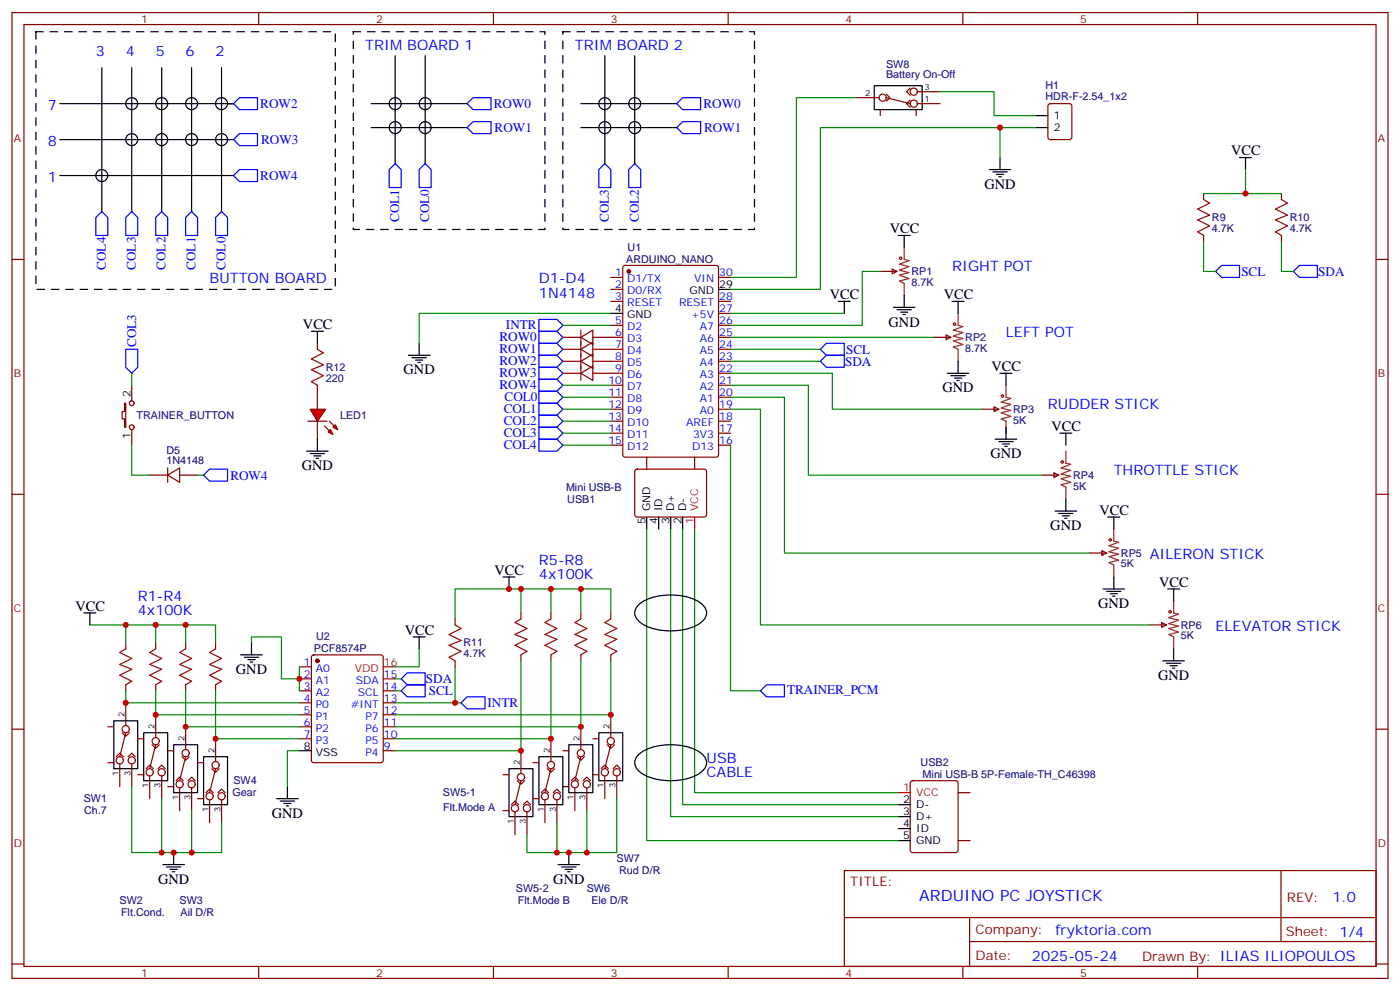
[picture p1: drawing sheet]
<svg xmlns="http://www.w3.org/2000/svg" width="412mm" height="292mm" viewBox="0 0 412 292" stroke-linecap="round" stroke-linejoin="round" font-family="sans-serif">
<g fill="none" stroke="#870000" stroke-width=".35">
<path d="M3.5 3.7h405.4v284.3h-405.4zM7.1 7.2h398.2v277.3h-398.2zM76.2 3.7v3.5M145.3 3.7v3.5M214.5 3.7v3.5M283.6 3.7v3.5M352.8 3.7v3.5M252.2 28.8h6.7M259.3 32.3v1.7M261.1 27.7l1 1.1-1 1M261.1 28.8l7 1.7M268.1 25.9l-1 1.1 1 1"/>
<path d="M268.1 29.5l-1 1 1 1.1M269.9 32.3v1.7M270.2 27h6.7M270.2 30.5h6.7M308.9 30.7l.5-.2h5.6l.7 .4v9.5l-.4 .6-5.9 .1-.7-.5v-9.4zM354.5 57v1.7M377.5 57v1.7M3.5 76.4h3.6M183.7 78.3l.4-.2h26.9l.6 .5 .1 55.3-.5 .6-27.1 .1-.6-.5-.1-55.3zM259.3 79.9h4.9M262.8 79.2l1.4 .7-1.4 .7zM354.5 69.3v1.8"/>
<path d="M377.5 69.3v1.8M405.3 76.4h3.6M165.8 99.3h5.3M171.1 99.3l3.5-2.1v4.2zM171.1 97.2v14.8M174.6 99.3h8.8M179.9 81.7h3.5M179.9 85.2h3.5M179.9 88.7h3.5M179.9 95.8h3.5M211.7 81.7h3.5M211.7 88.7h3.5"/>
<path d="M211.7 95.8h3.5M211.7 99.3h3.5M211.7 92.3h3.5M275.2 99.3h4.9M278.7 98.6l1.4 .7-1.4 .7zM36.7 118.7h.3v7.1h-.3v-2.5h-.7v-2.1h.7zM38.8 113.4v4.6M93.5 101.1v1.7M93.5 113.4v1.8M165.8 102.8h5.3M165.8 106.4h5.3M165.8 109.9h5.3"/>
<path d="M171.1 102.8l3.5-2.1v4.3zM171.1 106.4l3.5-2.2v4.3zM171.1 109.9l3.5-2.1v4.2zM174.6 102.8h8.8M174.6 106.4h8.8M174.6 109.9h8.8M179.9 113.4h3.5M179.9 116.9h3.5M211.7 102.8h3.5M211.7 106.4h3.5M211.7 109.9h3.5M211.7 113.4h3.5"/>
<path d="M211.7 116.9h3.5M292.8 119.8l1.4 .7-1.4 .7zM38.8 126.5v4.6M44.1 139.9h5.3M49.4 139.9l3.5-2.1v4.2zM49.4 137.8v4.2M52.9 139.9h5.3M179.9 120.5h3.5M179.9 124h3.5M179.9 127.5h3.5M179.9 131.1h3.5M187.2 138.3l.5-.2 20 .1 .4 .6v13l-.7 .4h-20l-.4-.7v-12.7z"/>
<path d="M190.5 134.6v3.5M204.6 134.6v3.5M211.7 120.5h3.5M211.7 124h3.5M211.7 127.5h3.5M211.7 131.1h3.5M289.3 120.5h4.9M306.9 139.9h5M310.4 139.2l1.5 .7-1.5 .7zM3.5 145.5h3.6M405.3 145.5h3.6M321 162.8h5"/>
<path d="M324.6 162.1l1.4 .7-1.4 .7zM37 189.3v1.7M45.9 189.3v1.7M54.7 189.3v1.7M63.5 189.3v1.7M88.2 196.3h3.5M88.2 199.8h3.5M92 193l.4-.2h19.8l.6 .4 .1 30.6-.5 .7h-20l-.6-.4-.1-30.6zM112.9 199.8h3.5M153.5 180.4v1.8M153.5 192.8v1.8M162.3 180.4v1.8"/>
<path d="M162.3 192.8v1.8M171.1 180.4v1.8M171.1 192.8v1.8M179.9 180.4v1.8M179.9 192.8v1.8M338.7 184h4.9M342.2 183.3l1.4 .7-1.4 .7zM3.5 214.7h3.6M31.7 214h1.8M36 215.7l1 1.1 1.1-1.1M37 201.6v1.8M37 206.9v6.7"/>
<path d="M37 215.7l-1.7 7.1M40.6 217.5h1.7M44.8 219.3l1.1 1 1-1M45.9 201.6v1.8M45.9 210.4v6.7M45.9 219.3l-1.8 7M54.7 201.6v1.8M54.7 214v6.7M63.5 201.6v1.8M63.5 217.5v6.7M88.2 203.4h3.5M88.2 206.9h3.5"/>
<path d="M88.2 210.4h3.5M88.2 214h3.5M88.2 217.5h3.5M112.9 203.4h3.5M112.9 206.9h3.5M112.9 210.4h3.5M112.9 214h3.5M112.9 217.5h3.5M162.3 217.5v6.7M171.1 214v6.7M174.6 217.5h1.8M178.9 219.3l1 1 1.1-1"/>
<path d="M179.9 210.4v6.7M179.9 219.3l-1.7 7M405.3 214.7h3.6M31.7 224.5h1.8M34.2 222.8l1.1-1.1 1 1.1M35.3 224.9v6.7M37.7 222.8l1.1-1.1 1.1 1.1M38.8 224.9v6.7M40.6 228.1h1.7M43 226.3l1.1-1.1 1.1 1.1M44.1 228.4v6.7M46.6 226.3l1-1.1 1.1 1.1"/>
<path d="M47.6 228.4v6.7M49.4 221h1.8M49.4 231.6h1.8M51.9 229.8l1-1 1.1 1M52.9 232v6.7M53.6 222.8l1.1 1 1-1M54.7 222.8l-1.8 7M55.4 229.8l1-1 1.1 1M56.4 232v6.7M58.2 224.5h1.8M58.2 235.1h1.8M60.7 233.4l1-1.1 1.1 1.1"/>
<path d="M61.7 235.5v6.7M62.4 226.3l1.1 1.1 1.1-1.1M63.5 226.3l-1.8 7.1M64.2 233.4l1.1-1.1 1 1.1M65.3 235.5v6.7M112.9 221h3.5M148.2 228.1h1.7M148.2 238.7h1.7M150.6 236.9l1.1-1.1 1.1 1.1M151.7 239v6.7M152.4 229.8l1.1 1.1 1-1.1M153.5 221v6.7"/>
<path d="M153.5 229.8l-1.8 7.1M154.2 236.9l1-1.1 1.1 1.1M155.2 239v6.7M157 224.5h1.7M157 235.1h1.7M159.5 233.4l1-1.1 1.1 1.1M160.5 235.5v6.7M161.2 226.3l1.1 1.1 1-1.1M162.3 226.3l-1.8 7.1M163 233.4l1-1.1 1.1 1.1M164 235.5v6.7M165.8 221h1.8"/>
<path d="M165.8 231.6h1.8M168.3 229.8l1-1 1.1 1M169.3 232v6.7M170 222.8l1.1 1 1.1-1M171.1 222.8l-1.8 7M171.8 229.8l1.1-1 1 1M172.9 232v6.7M174.6 228.1h1.8M177.1 226.3l1.1-1.1 1 1.1M178.2 228.4v6.7M180.6 226.3l1.1-1.1 1 1.1M181.7 228.4v6.7"/>
<path d="M268.3 230l.5-.2h12.7l.7 .5v20l-.4 .6-13 .1-.6-.5-.1-20zM282.2 233.4h3.6M248.7 256.3h156.6v28.2h-156.6zM282.2 247.5h3.6M377.3 256.3v20.9M248.7 270.1h156.5M285.6 277.2h119.6M285.6 270.1v14.2M3.5 283.8h3.6M76.2 284.5v3.5M145.3 284.5v3.5M214.5 284.5v3.5"/>
<path d="M283.6 284.5v3.5M352.8 284.5v3.5M405.3 283.8h3.6"/>
<circle cx="260" cy="28.8" r="1.06"/>
<circle cx="269.2" cy="27" r="1.06"/>
<circle cx="269.2" cy="30.5" r="1.06"/>
<circle cx="38.8" cy="118.7" r=".71"/>
<circle cx="38.8" cy="125.8" r=".71"/>
<circle cx="37" cy="214.7" r="1.06"/>
<circle cx="45.9" cy="218.2" r="1.06"/>
<circle cx="179.9" cy="218.2" r="1.06"/>
<circle cx="35.3" cy="223.8" r="1.06"/>
<circle cx="38.8" cy="223.8" r="1.06"/>
<circle cx="44.1" cy="227.4" r="1.06"/>
<circle cx="47.6" cy="227.4" r="1.06"/>
<circle cx="52.9" cy="230.9" r="1.06"/>
<circle cx="54.7" cy="221.7" r="1.06"/>
<circle cx="56.4" cy="230.9" r="1.06"/>
<circle cx="61.7" cy="234.4" r="1.06"/>
<circle cx="63.5" cy="225.2" r="1.06"/>
<circle cx="65.3" cy="234.4" r="1.06"/>
<circle cx="151.7" cy="237.9" r="1.06"/>
<circle cx="153.5" cy="228.8" r="1.06"/>
<circle cx="155.2" cy="237.9" r="1.06"/>
<circle cx="160.5" cy="234.4" r="1.06"/>
<circle cx="162.3" cy="225.2" r="1.06"/>
<circle cx="164" cy="234.4" r="1.06"/>
<circle cx="169.3" cy="230.9" r="1.06"/>
<circle cx="171.1" cy="221.7" r="1.06"/>
<circle cx="172.9" cy="230.9" r="1.06"/>
<circle cx="178.2" cy="227.4" r="1.06"/>
<circle cx="181.7" cy="227.4" r="1.06"/>
</g>
<g fill="#870000" stroke="#870000" stroke-width=".35">
<circle cx="185.2" cy="79.9" r=".53"/>
<circle cx="93.5" cy="194.6" r=".53"/>
</g>
<g fill="none" stroke="#000" stroke-width=".35">
<path d="M30 19.9v42.4M38.8 19.9v42.4M47.6 19.9v42.4M56.4 19.9v42.4M65.3 19.9v42.4M116.4 16.4v31.8M125.2 16.4v31.8M178.2 16.4v31.8M187 16.4v31.8M17.6 30.5h51.2h-1.8M109.4 37.6h28.2M109.4 30.5h28.2"/>
<path d="M171.1 37.6h28.2M171.1 30.5h28.2M257.5 25.2h14.1v7.1h-14.1zM305.2 37.6h3.5M305.2 34h3.5M17.6 41.1h51.2M17.6 51.7h51.2M291.4 49.9h6.3M292.5 50.6h4.2M293.5 51.3h2.1M294.2 52h.7M294.6 46.4v3.5"/>
<path d="M365.1 46.4h3.6M366.9 46.4v3.5M264.6 69.3h3.5M266.3 69.3v3.5M91.7 97.5h3.5M93.5 97.5v3.6M179.9 92.3h3.5M211.7 85.2h3.5M246.9 88.7h3.6M248.7 88.7v3.6M263.2 90.5h6.3M264.2 91.2h4.3"/>
<path d="M265.3 91.9h2.1M266 92.6h.7M266.3 87v3.5M280.5 88.7h3.5M282.2 88.7v3.6M120.3 104.6h6.3M121.4 105.3h4.2M122.4 106h2.1M123.1 106.7h.7M123.5 101.1v3.5M279 109.9h6.4M280.1 110.6h4.2"/>
<path d="M281.2 111.3h2.1M281.9 112h.7M282.2 106.4v3.5M294.6 109.9h3.5M296.3 109.9v3.5M293.2 129.3h6.3M294.2 130h4.2M295.3 130.7h2.1M296 131.4h.7M296.3 125.8v3.5M312.2 127.5h3.5M314 127.5v3.6"/>
<path d="M190.5 152.2v3.6M194 152.2v3.6M197.6 152.2v3.6M201.1 152.2v3.6M310.8 150.5h6.3M311.9 151.2h4.2M312.9 151.9h2.1M313.6 152.6h.7M314 146.9v3.6M326.3 152.2h3.5M328.1 152.2v3.6M148.2 169.9h3.5"/>
<path d="M149.9 169.9v3.5M187.8 178.4a14.3 14.3 0 0 1 11.2-3.2 12.4 12.4 0 0 1 8.3 3.2 3.3 3.3 0 0 1-1.4 5.3 18.1 18.1 0 0 1-16.7 0 3.3 3.3 0 0 1-1.4-5.3zM324.9 173.4h6.4M326 174.1h4.2M327 174.8h2.1M327.7 175.5h.7M328.1 169.9v3.5M344 173.4h3.5M345.7 173.4v3.5M24.7 180.4h3.5M26.5 180.4v3.6M70.9 192.8h6.4"/>
<path d="M72 193.5h4.2M73 194.2h2.1M73.7 194.9h.7M74.1 189.3v3.5M121.7 187.5h3.5M123.5 187.5v3.5M342.5 194.6h6.4M343.6 195.3h4.2M344.7 196h2.1M345.4 196.7h.7M345.7 191v3.6M33.5 212.2h7.1v14.1h-7.1z"/>
<path d="M42.3 215.7h7.1v14.1h-7.1zM51.2 219.3h7v14.1h-7zM167.6 219.3h7v14.1h-7zM176.4 215.7h7v14.1h-7zM60 222.8h7v14.1h-7zM81.5 235.1h6.3M82.5 235.8h4.3M83.6 236.5h2.1M84.3 237.2h.7M84.7 231.6v3.5M88.2 221h3.5M149.9 226.3h7.1v14.1h-7.1z"/>
<path d="M158.7 222.8h7.1v14.1h-7.1zM187.8 222.5a14.3 14.3 0 0 1 11.2-3.2 12.4 12.4 0 0 1 8.3 3.2 3.3 3.3 0 0 1-1.4 5.3 18.1 18.1 0 0 1-16.7 0 3.3 3.3 0 0 1-1.4-5.3zM264.6 236.9h3.5M48 254.5h6.3M49 255.2h4.3M50.1 255.9h2.1M50.8 256.6h.7M51.2 251v3.5M164.4 254.5h6.3M165.5 255.2h4.2M166.5 255.9h2.1M167.2 256.6h.7"/>
<path d="M167.6 251v3.5M264.6 240.4h3.5M264.6 243.9h3.5M264.6 247.5h3.5"/>
<circle cx="38.8" cy="30.5" r="1.76"/>
<circle cx="47.6" cy="30.5" r="1.76"/>
<circle cx="56.4" cy="30.5" r="1.76"/>
<circle cx="65.3" cy="30.5" r="1.76"/>
<circle cx="116.4" cy="30.5" r="1.76"/>
<circle cx="116.4" cy="37.6" r="1.76"/>
<circle cx="125.2" cy="37.6" r="1.76"/>
<circle cx="125.2" cy="30.5" r="1.76"/>
<circle cx="178.2" cy="37.6" r="1.76"/>
<circle cx="178.2" cy="30.5" r="1.76"/>
<circle cx="187" cy="37.6" r="1.76"/>
<circle cx="187" cy="30.5" r="1.76"/>
<circle cx="30" cy="51.7" r="1.76"/>
<circle cx="38.8" cy="41.1" r="1.76"/>
<circle cx="47.6" cy="41.1" r="1.76"/>
<circle cx="56.4" cy="41.1" r="1.76"/>
<circle cx="65.3" cy="41.1" r="1.76"/>
</g>
<g fill="none" stroke="#a10000" stroke-width=".35">
<path d="M354.5 58.7l1.8 1.1-3.5 1.8 3.5 1.7-3.5 1.4 3.5 1.8-3.5 1.8 1.7 1M377.5 58.7l1.7 1.1-3.5 1.8 3.5 1.7-3.5 1.4 3.5 1.8-3.5 1.8 1.8 1M93.5 102.8l1.7 1.1-3.5 1.8 3.5 1.7-3.5 1.4 3.5 1.8-3.5 1.8 1.8 1M37 191l-1.7 1.1 3.5 1.8-3.5 1.7 3.5 1.4-3.5 1.8 3.5 1.8-1.8 1M45.9 191l-1.8 1.1 3.5 1.8-3.5 1.7 3.5 1.4-3.5 1.8 3.5 1.8-1.7 1M54.7 191l-1.8 1.1 3.5 1.8-3.5 1.7 3.5 1.4-3.5 1.8 3.5 1.8-1.7 1M63.5 191l-1.8 1.1 3.6 1.8-3.6 1.7 3.6 1.4-3.6 1.8 3.6 1.8-1.8 1M153.5 182.2l-1.8 1.1 3.5 1.7-3.5 1.8 3.5 1.4-3.5 1.8 3.5 1.7-1.7 1.1M162.3 182.2l-1.8 1.1 3.5 1.7-3.5 1.8 3.5 1.4-3.5 1.8 3.5 1.7-1.7 1.1M171.1 182.2l-1.8 1.1 3.6 1.7-3.6 1.8 3.6 1.4-3.6 1.8 3.6 1.7-1.8 1.1M179.9 182.2l-1.7 1.1 3.5 1.7-3.5 1.8 3.5 1.4-3.5 1.8 3.5 1.7-1.8 1.1"/>
<circle cx="265.3" cy="76" r=".35"/>
<circle cx="281.2" cy="95.4" r=".35"/>
<circle cx="295.3" cy="116.6" r=".35"/>
<circle cx="312.9" cy="136" r=".35"/>
<circle cx="327" cy="158.9" r=".35"/>
<circle cx="344.7" cy="180.1" r=".35"/>
</g>
<path d="M266.3 72.8v3.6l1.5 .3-2.9 1.1 2.9 .7-2.9 1.1 2.9 .7-2.9 .7 2.9 1-2.9 .7 1.4 .7v3.6M282.2 92.3v3.5l1.4 .3-2.8 1.1 2.8 .7-2.8 1.1 2.8 .7-2.8 .7 2.8 1-2.8 .7 1.4 .7v3.6M296.3 113.4v3.5l1.4 .4-2.8 1.1 2.8 .7-2.8 1 2.8 .7-2.8 .7 2.8 1.1-2.8 .7 1.4 .7v3.5M314 132.8v3.5l1.4 .4-2.8 1.1 2.8 .7-2.8 1 2.8 .7-2.8 .7 2.8 1.1-2.8 .7 1.4 .7v3.5M328.1 155.8v3.5l1.4 .3-2.8 1.1 2.8 .7-2.8 1.1 2.8 .7-2.8 .7 2.8 1-2.8 .7 1.4 .7v3.6M345.7 176.9v3.5l1.4 .4-2.8 1.1 2.8 .7-2.8 1 2.8 .7-2.8 .7 2.8 1.1-2.8 .7 1.4 .7v3.5" fill="none" stroke="#8c2424" stroke-width=".35"/>
<g fill="none" stroke="#008700" stroke-width=".35">
<path d="M252.2 28.8h-17.6v52.9h-19.4M276.9 27h15.9v7h12.4M294.6 37.6v8.8M305.2 37.6h-63.5v47.6h-26.5M354.5 57h23M366.9 49.9v7.1M259.3 79.9h-5.3v15.9h-38.8M354.5 71.1v8.8h3.6M377.5 71.1v8.8h3.5M165.8 95.8h14.1M179.9 92.3h-56.4v8.8M215.2 92.3h33.5"/>
<path d="M215.2 99.3h60M38.8 109.9v3.5M165.8 116.9h14.1M165.8 113.4h14.1M215.2 116.9h15.9v45.9h89.9M215.2 113.4h22.9v26.5h68.8M215.2 109.9h30v10.6h44.1M215.2 106.4h26.5M215.2 102.8h26.5M38.8 131.1v8.8h5.3M58.2 139.9h1.8M165.8 120.5h14.1"/>
<path d="M165.8 124h14.1M165.8 127.5h14.1M165.8 131.1h14.1M215.2 131.1v72.3h8.8M215.2 120.5h8.8v63.5h114.7M190.5 155.8v91.7h74.1M197.6 155.8v84.6h67M201.1 155.8v81.1h63.5M204.6 155.8v77.6h60M153.5 173.4v7M162.3 173.4v7M171.1 173.4v7"/>
<path d="M26.5 184h37v5.3M37 184v5.3M45.9 184v5.3M54.7 184v5.3M74.1 189.3v-1.8h8.8v12.3h5.3M88.2 196.3v7.1M116.4 199.8h1.8M123.5 191v5.3h-7.1M134.1 196.3v10.6h-17.7M153.5 194.6v26.4h-37.1M162.3 194.6v22.9h-45.9M171.1 194.6v19.4h-54.7"/>
<path d="M179.9 180.4v-7h-45.8v8.8M179.9 194.6v15.8h-63.5M37 203.4v3.5h51.2M45.9 203.4v7h42.3M54.7 203.4v10.6h33.5M63.5 203.4v14.1h24.7M116.4 203.4h1.8M38.8 231.6v19.4h26.5v-8.8M47.6 235.1v15.9M56.4 238.7v12.3M88.2 221h-3.5v10.6M172.9 238.7v12.3"/>
<path d="M181.7 235.1v15.9h-26.5v-5.3M164 242.2v8.8"/>
</g>
<g fill="none" stroke="#00f" stroke-width=".35">
<path d="M70.6 28.8h5.2v3.5h-5.2l-1.8-1.8zM139.3 28.8h5.3v3.5h-5.3l-1.7-1.8zM139.3 35.8h5.3v3.5h-5.3l-1.7-1.7zM201.1 35.8h5.3v3.5h-5.3l-1.8-1.7zM201.1 28.8h5.3v3.5h-5.3l-1.8-1.8zM68.8 41.1l1.8-1.8h5.2v3.6h-5.2zM68.8 51.7l1.8-1.8h5.2v3.5h-5.2zM116.4 48.2l1.8 1.7v5.3h-3.5v-5.3zM125.2 48.2l1.8 1.7v5.3h-3.5v-5.3zM178.2 48.2l1.7 1.7v5.3h-3.5v-5.3zM187 48.2l1.7 1.7v5.3h-3.5v-5.3zM30 62.3l1.7 1.7v5.3h-3.5v-5.3z"/>
<path d="M38.8 62.3l1.8 1.7v5.3h-3.6v-5.3zM47.6 62.3l1.8 1.7v5.3h-3.5v-5.3zM54.7 64l1.7-1.7 1.8 1.7v5.3h-3.5zM65.3 62.3l1.7 1.7v5.3h-3.5v-5.3zM358.1 79.9l1.7-1.8h5.3v3.6h-5.3zM381 79.9l1.8-1.8h5.3v3.6h-5.3zM158.7 94h5.3l1.8 1.8-1.8 1.7h-5.3zM158.7 97.5h5.3l1.8 1.8-1.8 1.8h-5.3zM37 102.8h3.6v5.3l-1.8 1.8-1.8-1.8zM158.7 101.1h5.3l1.8 1.7-1.8 1.8h-5.3zM158.7 104.6h5.3l1.8 1.8-1.8 1.7h-5.3zM158.7 108.1h5.3l1.8 1.8-1.8 1.8h-5.3z"/>
<path d="M158.7 111.7h5.3l1.8 1.7-1.8 1.8h-5.3zM158.7 115.2h5.3l1.8 1.7-1.8 1.8h-5.3zM158.7 118.7h5.3l1.8 1.8-1.8 1.7h-5.3zM241.7 106.4l1.7-1.8h5.3v3.5h-5.3zM241.7 102.8l1.7-1.7h5.3v3.5h-5.3zM60 139.9l1.7-1.8h5.3v3.5h-5.3zM158.7 122.2h5.3l1.8 1.8-1.8 1.8h-5.3zM158.7 125.8h5.3l1.8 1.7-1.8 1.8h-5.3zM158.7 129.3h5.3l1.8 1.8-1.8 1.7h-5.3zM118.2 199.8l1.7-1.7h5.3v3.5h-5.3zM118.2 203.4l1.7-1.8h5.3v3.5h-5.3zM135.8 206.9l1.8-1.8h5.3v3.6h-5.3z"/>
<path d="M224 203.4l1.8-1.8h5.3v3.5h-5.3z"/>
</g>
<path d="M204.6 152.2v3.6M112.9 196.3h3.5M264.6 233.4h3.5" fill="none" stroke="#f00" stroke-width=".35"/>
<path d="M10.6 9.3h88.2v75.9h-88.2zM104.1 9.3h56.4v58.3h-56.4zM165.8 9.3h56.4v58.3h-56.4z" fill="none" stroke="#000" stroke-width=".35" stroke-dasharray="2.1 2.1"/>
<g fill="#f00" stroke="#870000" stroke-width=".35">
<path d="M91.4 120.5h4.6l-2.5 3.5z"/>
<path d="M90.7 124h5.6z"/>
</g>
<g fill="#870000" stroke="#870000" stroke-width=".35">
<path d="M97 124l1.4 1.4z"/>
<path d="M95.6 125.4l1.4 1.4z"/>
</g>
<g fill="#f00" stroke="#870000" stroke-width=".35">
<path d="M98.1 125.8l.7-.7 .7 1.4z"/>
<path d="M96.7 127.2l.7-.7 .7 1.4z"/>
</g>
<path d="M93.5 115.2v5.3M93.5 124v5.3M134.1 182.2v1.8M134.1 194.6v1.7" fill="none" stroke="#870000" stroke-width=".35"/>
<path d="M90.3 132.8h6.4M91.4 133.5h4.2M92.4 134.2h2.1M93.1 134.9h.7M93.5 129.3v3.5" fill="none" stroke="#000" stroke-width=".35"/>
<path d="M134.1 184l1.7 1-3.5 1.8 3.5 1.8-3.5 1.4 3.5 1.7-3.5 1.8 1.8 1.1" fill="none" stroke="#a10000" stroke-width=".35"/>
<path d="M134.1 206.9h1.7" fill="none" stroke="#008700" stroke-width=".35"/>
<g fill="#c00">
<circle cx="88.2" cy="199.8" r=".88"/>
<circle cx="294.6" cy="37.6" r=".88"/>
<circle cx="54.7" cy="214" r=".88"/>
<circle cx="63.5" cy="217.5" r=".88"/>
<circle cx="153.5" cy="221" r=".88"/>
<circle cx="179.9" cy="210.4" r=".88"/>
<circle cx="162.3" cy="217.5" r=".88"/>
<circle cx="171.1" cy="214" r=".88"/>
<circle cx="164" cy="251" r=".88"/>
<circle cx="47.6" cy="251" r=".88"/>
<circle cx="56.4" cy="251" r=".88"/>
<circle cx="51.2" cy="251" r=".88"/>
<circle cx="172.9" cy="251" r=".88"/>
<circle cx="167.6" cy="251" r=".88"/>
<circle cx="37" cy="206.9" r=".88"/>
<circle cx="366.9" cy="57" r=".88"/>
<circle cx="45.9" cy="210.4" r=".88"/>
<circle cx="37" cy="184" r=".88"/>
<circle cx="45.9" cy="184" r=".88"/>
<circle cx="54.7" cy="184" r=".88"/>
<circle cx="153.5" cy="173.4" r=".88"/>
<circle cx="162.3" cy="173.4" r=".88"/>
<circle cx="171.1" cy="173.4" r=".88"/>
<circle cx="149.9" cy="173.4" r=".88"/>
<circle cx="134.1" cy="206.9" r=".88"/>
</g>
<text font-size="4.6" fill="#00f" x="270.8" y="265.3">ARDUINO PC JOYSTICK</text>
<g font-size="4.2" fill="#00f">
<text x="28.2" y="16.4">3</text>
<text x="37" y="16.4">4</text>
<text x="45.9" y="16.4">5</text>
<text x="54.7" y="16.4">6</text>
<text x="63.5" y="16.4">2</text>
<text x="107.6" y="14.6">TRIM BOARD 1</text>
<text x="169.3" y="14.6">TRIM BOARD 2</text>
<text x="14.1" y="32.3">7</text>
<text x="14.1" y="42.9">8</text>
<text x="14.1" y="53.4">1</text>
<text x="61.7" y="83.4">BUTTON BOARD</text>
<text x="158.7" y="83.4">D1-D4</text>
<text x="280.5" y="79.9">RIGHT POT</text>
<text x="158.7" y="87.7">1N4148</text>
<text x="296.3" y="99.3">LEFT POT</text>
<text x="308.7" y="120.5">RUDDER STICK</text>
<text x="328.1" y="139.9">THROTTLE STICK</text>
<text x="158.7" y="166.3">R5-R8</text>
<text x="338.7" y="164.6">AILERON STICK</text>
<text x="158.7" y="170.6">4x100K</text>
<text x="40.6" y="176.9">R1-R4</text>
<text x="40.6" y="181.2">4x100K</text>
<text x="358.1" y="185.7">ELEVATOR STICK</text>
<text x="208.1" y="224.5">USB</text>
<text x="208.1" y="228.8">CABLE</text>
<text x="392.5" y="265.6">1.0</text>
<text x="310.9" y="275.1">fryktoria.com</text>
<text x="304" y="282.9">2025-05-24</text>
</g>
<g font-size="4.2">
<text x="362.7" y="45.7">VCC</text>
<text x="290" y="55.6">GND</text>
<text x="262.1" y="68.6">VCC</text>
<text x="244.5" y="88">VCC</text>
<text x="278" y="88">VCC</text>
<text x="89.3" y="96.8">VCC</text>
<text x="261.8" y="96.1">GND</text>
<text x="118.9" y="110.2">GND</text>
<text x="292.1" y="109.2">VCC</text>
<text x="277.6" y="115.5">GND</text>
<text x="309.7" y="126.8">VCC</text>
<text x="291.7" y="134.9">GND</text>
<text x="88.9" y="138.5">GND</text>
<text x="323.8" y="151.5">VCC</text>
<text x="309.4" y="156.1">GND</text>
<text x="145.7" y="169.2">VCC</text>
<text x="341.5" y="172.7">VCC</text>
<text x="22.2" y="179.7">VCC</text>
<text x="323.5" y="179">GND</text>
<text x="119.2" y="186.8">VCC</text>
<text x="69.5" y="198.4">GND</text>
<text x="341.1" y="200.2">GND</text>
<text x="80.1" y="240.8">GND</text>
<text x="46.6" y="260.2">GND</text>
<text x="163" y="260.2">GND</text>
</g>
<g font-size="3.9" fill="#00f">
<text x="76.7" y="31.8">ROW2</text>
<text x="145.5" y="31.8">ROW0</text>
<text x="207.2" y="31.8">ROW0</text>
<text x="145.7" y="38.9">ROW1</text>
<text x="207.4" y="38.9">ROW1</text>
<text x="76.9" y="42.4">ROW3</text>
<text x="76.7" y="53">ROW4</text>
<text x="117.6" y="65.3" transform="rotate(-90 117.6 65.3)">COL1</text>
<text x="126.4" y="65.3" transform="rotate(-90 126.4 65.3)">COL0</text>
<text x="179.3" y="65.3" transform="rotate(-90 179.3 65.3)">COL3</text>
<text x="188.1" y="65.3" transform="rotate(-90 188.1 65.3)">COL2</text>
<text x="31.2" y="79.4" transform="rotate(-90 31.2 79.4)">COL4</text>
<text x="40" y="79.4" transform="rotate(-90 40 79.4)">COL3</text>
<text x="48.8" y="79.4" transform="rotate(-90 48.8 79.4)">COL2</text>
<text x="57.6" y="79.4" transform="rotate(-90 57.6 79.4)">COL1</text>
<text x="66.4" y="79.4" transform="rotate(-90 66.4 79.4)">COL0</text>
<text x="365.7" y="81.2">SCL</text>
<text x="388.3" y="81.2">SDA</text>
<text x="147.1" y="100.5">ROW0</text>
<text x="149" y="96.9">INTR</text>
<text x="40.1" y="102.1" transform="rotate(-90 40.1 102.1)">COL3</text>
<text x="147.1" y="104">ROW1</text>
<text x="147.1" y="107.5">ROW2</text>
<text x="249" y="107.7">SDA</text>
<text x="249.2" y="104.1">SCL</text>
<text x="147.1" y="111.1">ROW3</text>
<text x="147.1" y="114.6">ROW4</text>
<text x="148.6" y="118.1">COL0</text>
<text x="148.4" y="121.6">COL1</text>
<text x="148.4" y="125.2">COL2</text>
<text x="148.4" y="128.7">COL3</text>
<text x="148.4" y="132.2">COL4</text>
<text x="67.8" y="141.2">ROW4</text>
<text x="125.5" y="201.2">SDA</text>
<text x="126.3" y="204.7">SCL</text>
<text x="143.6" y="208.2">INTR</text>
<text x="231.8" y="204.5">TRAINER_PCM</text>
</g>
<g font-size="3.9" fill="#800">
<text x="250.5" y="260.9">TITLE:</text>
<text x="379.1" y="265.6">REV:</text>
<text x="287.4" y="275.1">Company:</text>
<text x="378.7" y="275.7">Sheet: 1/4</text>
<text x="287.4" y="282.8">Date:</text>
<text x="336.4" y="282.8">Drawn By: ILIAS ILIOPOULOS</text>
</g>
<g font-size="3.2" fill="#800">
<text x="41.6" y="6.7">1</text>
<text x="110.8" y="6.7">2</text>
<text x="179.9" y="6.7">3</text>
<text x="249.1" y="6.7">4</text>
<text x="318.2" y="6.7">5</text>
<text x="4.1" y="41.8">A</text>
<text x="405.9" y="41.8">A</text>
<text x="4.1" y="110.9">B</text>
<text x="405.9" y="110.9">B</text>
<text x="4.1" y="180.1">C</text>
<text x="405.9" y="180.1">C</text>
<text x="4.1" y="249.2">D</text>
<text x="405.9" y="249.2">D</text>
<text x="41.6" y="287.5">1</text>
<text x="110.8" y="287.5">2</text>
<text x="179.9" y="287.5">3</text>
<text x="249.1" y="287.5">4</text>
<text x="318.2" y="287.5">5</text>
</g>
<g font-size="3.2" fill="#000080">
<text x="261" y="23.1">Battery On-Off</text>
<text x="261" y="19.9">SW8</text>
<text x="308" y="29.5">HDR-F-2.54_1x2</text>
<text x="308" y="26.3">H1</text>
<text x="357" y="65.1">R9</text>
<text x="379.9" y="65.1">R10</text>
<text x="357" y="68.3">4.7K</text>
<text x="379.9" y="68.3">4.7K</text>
<text x="184.5" y="77.4">ARDUINO_NANO</text>
<text x="184.9" y="73.9">U1</text>
<text x="268.5" y="81">RP1</text>
<text x="268.5" y="84.1">8.7K</text>
<text x="284.3" y="100.4">RP2</text>
<text x="284.3" y="103.5">8.7K</text>
<text x="96" y="112.4">220</text>
<text x="96" y="109.2">R12</text>
<text x="40.2" y="123.3">TRAINER_BUTTON</text>
<text x="100.2" y="123.3">LED1</text>
<text x="298.4" y="124.7">5K</text>
<text x="298.4" y="121.5">RP3</text>
<text x="49" y="136.7">1N4148</text>
<text x="49" y="133.5">D5</text>
<text x="316.1" y="140.9">RP4</text>
<text x="166.7" y="144.5">Mini USB-B</text>
<text x="167.1" y="148">USB1</text>
<text x="316.1" y="144.1">5K</text>
<text x="330.2" y="167">5K</text>
<text x="330.2" y="163.9">RP5</text>
<text x="347.8" y="185">RP6</text>
<text x="93.1" y="188.6">U2</text>
<text x="136.5" y="190.3">R11</text>
<text x="347.8" y="188.2">5K</text>
<text x="92.5" y="192.1">PCF8574P</text>
<text x="136.5" y="193.5">4.7K</text>
<text x="271.2" y="225.6">USB2</text>
<text x="68.8" y="230.9">SW4</text>
<text x="271.8" y="229.1">Mini USB-B 5P-Female-TH_C46398</text>
<text x="24.7" y="236.2">SW1</text>
<text x="24.7" y="239.7">Ch.7</text>
<text x="68.5" y="234.4">Gear</text>
<text x="130.5" y="234.4">SW5-1</text>
<text x="130.5" y="238.7">Flt.Mode A</text>
<text x="181.6" y="253.8">SW7</text>
<text x="182.4" y="257.4">Rud D/R</text>
<text x="152" y="262.6">SW5-2</text>
<text x="172.8" y="262.6">SW6</text>
<text x="35.2" y="266.2">SW2</text>
<text x="35.7" y="269.7">Flt.Cond.</text>
<text x="52.9" y="266.2">SW3</text>
<text x="53.2" y="269.7">Ail D/R</text>
<text x="152.6" y="266.2">Flt.Mode B</text>
<text x="174.2" y="266.2">Ele D/R</text>
</g>
<g font-size="3.2">
<text x="310.4" y="35.1">1</text>
<text x="310.4" y="38.6">2</text>
<text x="203.1" y="86.6">GND</text>
<text x="211.8" y="84.8">29</text>
<text x="181.3" y="91.9">4</text>
<text x="184.7" y="93.7">GND</text>
<text x="38.5" y="116.9" transform="rotate(-90 38.5 116.9)">2</text>
<text x="38.5" y="129.2" transform="rotate(-90 38.5 129.2)">1</text>
<text x="190.1" y="154.2" transform="rotate(-90 190.1 154.2)">5</text>
<text x="191.6" y="150.5" transform="rotate(-90 191.6 150.5)">GND</text>
<text x="193.7" y="154.2" transform="rotate(-90 193.7 154.2)">4</text>
<text x="195.1" y="150.5" transform="rotate(-90 195.1 150.5)">ID</text>
<text x="197.2" y="154.2" transform="rotate(-90 197.2 154.2)">3</text>
<text x="198.6" y="150.5" transform="rotate(-90 198.6 150.5)">D+</text>
<text x="200.7" y="154.2" transform="rotate(-90 200.7 154.2)">2</text>
<text x="202.1" y="150.5" transform="rotate(-90 202.1 150.5)">D-</text>
<text x="89.5" y="220.7">8</text>
<text x="93" y="222.4">VSS</text>
<text x="266.1" y="236.5">2</text>
<text x="269.9" y="237.9">D-</text>
<text x="266.1" y="240.1">3</text>
<text x="266.1" y="243.6">4</text>
<text x="269.9" y="241.5">D+</text>
<text x="269.9" y="245">ID</text>
<text x="266.1" y="247.1">5</text>
<text x="269.9" y="248.5">GND</text>
</g>
<g font-size="3.2" fill="#00f">
<text x="181.3" y="81.3">1</text>
<text x="184.7" y="83.1">D1/TX</text>
<text x="204.5" y="83.1">VIN</text>
<text x="211.8" y="81.3">30</text>
<text x="181.3" y="84.8">2</text>
<text x="181.3" y="88.4">3</text>
<text x="184.7" y="86.6">D0/RX</text>
<text x="211.8" y="88.4">28</text>
<text x="181.3" y="95.4">5</text>
<text x="184.7" y="90.1">RESET</text>
<text x="200" y="90.1">RESET</text>
<text x="203.6" y="93.7">+5V</text>
<text x="211.8" y="95.4">26</text>
<text x="211.8" y="91.9">27</text>
<text x="181.3" y="99">6</text>
<text x="184.7" y="97.2">D2</text>
<text x="184.7" y="100.7">D3</text>
<text x="206.2" y="100.7">A6</text>
<text x="206.2" y="97.2">A7</text>
<text x="211.8" y="99">25</text>
<text x="181.3" y="102.5">7</text>
<text x="181.3" y="106">8</text>
<text x="184.7" y="104.2">D4</text>
<text x="184.7" y="107.8">D5</text>
<text x="206.2" y="107.8">A4</text>
<text x="206.2" y="104.2">A5</text>
<text x="211.8" y="106">23</text>
<text x="211.8" y="102.5">24</text>
<text x="179.2" y="113.1">10</text>
<text x="181.3" y="109.5">9</text>
<text x="184.7" y="111.3">D6</text>
<text x="206.2" y="111.3">A3</text>
<text x="211.8" y="113.1">21</text>
<text x="211.8" y="109.5">22</text>
<text x="179.2" y="116.6">11</text>
<text x="184.7" y="114.8">D7</text>
<text x="184.7" y="118.4">D8</text>
<text x="206.2" y="118.4">A1</text>
<text x="206.2" y="114.8">A2</text>
<text x="211.8" y="116.6">20</text>
<text x="179.2" y="120.1">12</text>
<text x="179.2" y="123.6">13</text>
<text x="184.7" y="121.9">D9</text>
<text x="184.7" y="125.4">D10</text>
<text x="202.2" y="125.4">AREF</text>
<text x="206.2" y="121.9">A0</text>
<text x="211.8" y="123.6">18</text>
<text x="211.8" y="120.1">19</text>
<text x="179.2" y="127.2">14</text>
<text x="179.2" y="130.7">15</text>
<text x="184.7" y="128.9">D11</text>
<text x="204.2" y="128.9">3V3</text>
<text x="211.8" y="130.7">16</text>
<text x="211.8" y="127.2">17</text>
<text x="184.7" y="132.5">D12</text>
<text x="203.9" y="132.5">D13</text>
<text x="89.5" y="196">1</text>
<text x="93" y="197.7">A0</text>
<text x="89.5" y="199.5">2</text>
<text x="89.5" y="203">3</text>
<text x="93" y="201.3">A1</text>
<text x="104.8" y="201.3">SDA</text>
<text x="113.1" y="203">14</text>
<text x="113.1" y="199.5">15</text>
<text x="89.5" y="206.6">4</text>
<text x="93" y="204.8">A2</text>
<text x="93" y="208.3">P0</text>
<text x="103.3" y="208.3">#INT</text>
<text x="105.4" y="204.8">SCL</text>
<text x="113.1" y="206.6">13</text>
<text x="89.5" y="210.1">5</text>
<text x="89.5" y="213.6">6</text>
<text x="93" y="211.8">P1</text>
<text x="93" y="215.4">P2</text>
<text x="107.7" y="215.4">P6</text>
<text x="107.7" y="211.8">P7</text>
<text x="113.1" y="213.6">11</text>
<text x="113.1" y="210.1">12</text>
<text x="89.5" y="217.1">7</text>
<text x="93" y="218.9">P3</text>
<text x="107.7" y="218.9">P5</text>
<text x="113.1" y="220.7">9</text>
<text x="113.1" y="217.1">10</text>
<text x="107.7" y="222.4">P4</text>
</g>
<g font-size="3.2" fill="#f00">
<text x="204.3" y="154.2" transform="rotate(-90 204.3 154.2)">1</text>
<text x="205.7" y="150.5" transform="rotate(-90 205.7 150.5)">VCC</text>
<text x="104.5" y="197.7">VDD</text>
<text x="113.1" y="196">16</text>
<text x="266.1" y="233">1</text>
<text x="269.9" y="234.4">VCC</text>
</g>
<g font-size="2.5">
<text x="254.9" y="28.4">2</text>
<text x="272.3" y="26.6">3</text>
<text x="272.3" y="30.2">1</text>
<text x="36.7" y="211.1" transform="rotate(-90 36.7 211.1)">2</text>
<text x="45.5" y="214.7" transform="rotate(-90 45.5 214.7)">2</text>
<text x="179.6" y="214.7" transform="rotate(-90 179.6 214.7)">2</text>
<text x="54.3" y="218.2" transform="rotate(-90 54.3 218.2)">2</text>
<text x="63.1" y="221.7" transform="rotate(-90 63.1 221.7)">2</text>
<text x="161.9" y="221.7" transform="rotate(-90 161.9 221.7)">2</text>
<text x="170.7" y="218.2" transform="rotate(-90 170.7 218.2)">2</text>
<text x="153.1" y="225.2" transform="rotate(-90 153.1 225.2)">2</text>
<text x="34.9" y="228.6" transform="rotate(-90 34.9 228.6)">1</text>
<text x="38.5" y="228.6" transform="rotate(-90 38.5 228.6)">3</text>
<text x="43.7" y="232.1" transform="rotate(-90 43.7 232.1)">1</text>
<text x="47.3" y="232.1" transform="rotate(-90 47.3 232.1)">3</text>
<text x="177.8" y="232.1" transform="rotate(-90 177.8 232.1)">1</text>
<text x="181.3" y="232.1" transform="rotate(-90 181.3 232.1)">3</text>
<text x="52.6" y="235.6" transform="rotate(-90 52.6 235.6)">1</text>
<text x="56.1" y="235.6" transform="rotate(-90 56.1 235.6)">3</text>
<text x="61.4" y="239.2" transform="rotate(-90 61.4 239.2)">1</text>
<text x="64.9" y="239.2" transform="rotate(-90 64.9 239.2)">3</text>
<text x="160.2" y="239.2" transform="rotate(-90 160.2 239.2)">1</text>
<text x="163.7" y="239.2" transform="rotate(-90 163.7 239.2)">3</text>
<text x="169" y="235.6" transform="rotate(-90 169 235.6)">1</text>
<text x="172.5" y="235.6" transform="rotate(-90 172.5 235.6)">3</text>
<text x="151.3" y="242.7" transform="rotate(-90 151.3 242.7)">1</text>
<text x="154.9" y="242.7" transform="rotate(-90 154.9 242.7)">3</text>
</g>
</svg>
